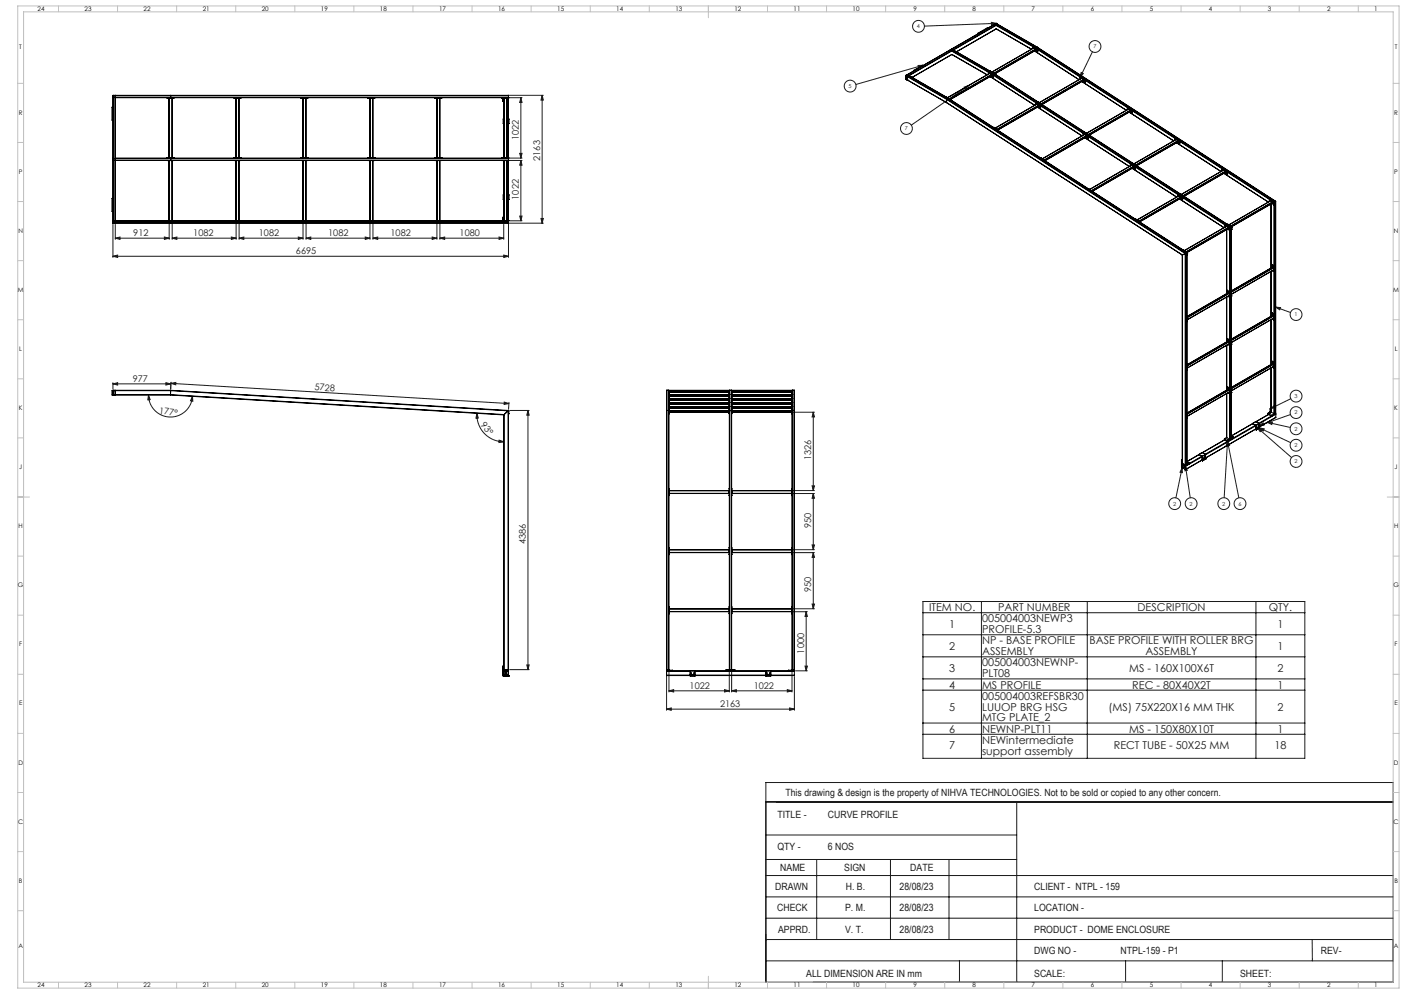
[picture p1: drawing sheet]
<svg xmlns="http://www.w3.org/2000/svg" width="1189mm" height="841mm" viewBox="0 0 1189 841" stroke-linecap="round" stroke-linejoin="round" font-family="sans-serif">
<path d="M648 678v153" fill="none" stroke="#000" stroke-width=".85"/>
<g fill="none" stroke="#191924" stroke-width=".85">
<path d="M839 19l4 1-4 1zM843 20l-61 2M777 55h4l-4 2zM781 55l-57 16M924 44l-10 21M816 74l4-2-3 3zM820 72l-49 34M915 61l2 1-3 3zM431 81h29M431 83h11M441 83l1 4h-2zM441 83v51"/>
<path d="M459 81l1 4h-2zM459 81v108M431 134h11M431 136h11M440 130h2l-1 4zM441 136l1 4h-2zM441 136v51M96 190v28M98 190v13M143 188v15M146 188v15M200 188v15"/>
<path d="M202 188v15M256 188v15M259 188v15M313 188v15M316 188v15M370 188v15M372 188v15M426 190v13M430 189v29M431 189h29M431 187h11M440 183h2l-1 4z"/>
<path d="M458 185h2l-1 4zM96 217l4-1v2zM96 217h334M98 202l4-1v2zM98 202h45M139 201l4 1-4 1zM146 202l4-1v2zM146 202h54M196 201l4 1-4 1zM202 202l4-1v2zM202 202h54M252 201l4 1-4 1z"/>
<path d="M259 202l4-1v2zM259 202h54M309 201l4 1-4 1zM316 202l4-1v2zM316 202h54M366 201l4 1-4 1zM372 202l4-1v2zM372 202h54M422 201l4 1-4 1zM426 216l4 1-4 1zM1080 260h4l-1 2zM1080 260l12 4"/>
<path d="M96 325l4-1v2zM96 324v5M96 325h48M126 334l1 4h-2zM126 334v1a19 19 0 0 0 18 18 19 19 0 0 0 19-18M140 324l4 1-4 1zM145 324h4v2zM145 324l286 17M145 323l-1 6v-5M163 335v4h-2zM1092 337l-17 9M404 350l1 4h-2z"/>
<path d="M404 350a23 23 0 0 0 22 24M427 340l4 1-4 1zM431 340l-1 6M431 347h17M447 347v220M447 347l1 4h-2zM671 349h18M688 349l1 4h-2zM688 349v66M1073 357h4l-1 2zM1073 357l19 5M1075 346l4-3v2z"/>
<path d="M1092 351l-26 9M422 372l4 2h-4zM1039 373l2 4h-2zM1039 374l1 4h-2zM1039 373l9 48M1039 374l-3 47M1064 362l4 2-2 1zM1064 362l29 25M1066 360l3-2 1 2zM1066 362l4 1-1 2zM1066 362l26 13M1000 396l1 4h-2z"/>
<path d="M1000 396l-5 25M1003 394l2 4h-2zM1003 394l4 27M671 415h18M671 418h18M687 411h2l-1 4zM688 418l1 4h-2zM688 418v47M671 465h18M671 468h18M687 461h2l-1 4zM688 468l1 4h-2z"/>
<path d="M688 468v47M671 515h18M671 518h12M682 518l1 4h-2zM682 518v50M687 511h2l-1 4zM781 509h323v133h-323zM781 518h323M831 509v133M920 509v133M1063 509v133M781 537h323"/>
<path d="M781 556h323M431 567h17M446 563h2l-1 4zM564 568v33M566 568v17M617 568v17M619 568v17M670 568v17M672 572v29M673 568h10M681 564h2l-1 4zM781 574h323"/>
<path d="M564 600l4-1v2zM564 600h108M566 584h4v1zM566 584h51M613 584h4l-4 1zM619 584h4v1zM619 584h51M666 584h4l-4 1zM668 599l4 1-4 1zM781 584h323M781 612h323M781 621h323"/>
<path d="M648 662h531v169h-531zM648 678h531M860 678v153M648 706h212M648 727h212M691 727v68M754 727v68M803 727v68M648 759h531M648 741h531M648 777h531M648 795h531"/>
<path d="M1110 795l1 18M648 813h531M812 813v18M953 813v18M1034 813v18"/>
<circle cx="777" cy="22" r="5"/>
<circle cx="927" cy="39" r="5"/>
<circle cx="719" cy="73" r="5"/>
<circle cx="767" cy="109" r="5"/>
<circle cx="1097" cy="266" r="5"/>
<circle cx="1097" cy="335" r="5"/>
<circle cx="1097" cy="349" r="5"/>
<circle cx="1097" cy="377" r="5"/>
<circle cx="1097" cy="363" r="5"/>
<circle cx="1097" cy="390" r="5"/>
<circle cx="994" cy="426" r="5"/>
<circle cx="1008" cy="426" r="5"/>
<circle cx="1036" cy="426" r="5"/>
<circle cx="1049" cy="426" r="5"/>
</g>
<g fill="none" stroke="#c0c0c0" stroke-width=".85">
<path d="M15 5h1169v831h-1169zM20 10h1159v821h-1159zM49 5v5M99 5v5M149 5v5M199 5v5M249 5v5M299 5v5M349 5v5M399 5v5M449 5v5M499 5v5"/>
<path d="M549 5v5M599 5v10M649 5v5M699 5v5M749 5v5M799 5v5M849 5v5M899 5v5M949 5v5M999 5v5M1049 5v5M1099 5v5"/>
<path d="M1149 5v5M15 71h5M1179 71h5M15 121h5M1179 121h5M15 171h5M1179 171h5M15 221h5M1179 221h5M15 271h5M1179 271h5M15 321h5"/>
<path d="M1179 321h5M15 371h5M1179 371h5M15 421h10M1174 421h10M15 471h5M1179 471h5M15 521h5M1179 521h5M15 571h5M1179 571h5M15 621h5"/>
<path d="M1179 621h5M15 671h5M1179 671h5M15 721h5M1179 721h5M15 771h5M1179 771h5M49 831v5M99 831v5M149 831v5M199 831v5M249 831v5"/>
<path d="M299 831v5M349 831v5M399 831v5M449 831v5M499 831v5M549 831v5M599 826v10M649 831v5M699 831v5M749 831v5M799 831v5M849 831v5"/>
<path d="M899 831v5M949 831v5M999 831v5M1049 831v5M1099 831v5M1149 831v5"/>
</g>
<g fill="#191924">
<path d="M427 340l4 1-4 1zM145 324h4v2z"/>
<path d="M140 324l4 1-4 1zM96 325l4-1v2zM668 599l4 1-4 1zM564 600l4-1v2zM139 201l4 1-4 1zM98 202l4-1v2zM426 216l4 1-4 1zM96 217l4-1v2z"/>
<path d="M566 584h4v1zM613 584h4l-4 1zM619 584h4v1zM666 584h4l-4 1zM372 202l4-1v2zM422 201l4 1-4 1z"/>
<path d="M146 202l4-1v2zM196 201l4 1-4 1z"/>
<path d="M202 202l4-1v2zM252 201l4 1-4 1zM259 202l4-1v2zM309 201l4 1-4 1zM316 202l4-1v2zM366 201l4 1-4 1z"/>
<path d="M688 349l1 4h-2zM687 411h2l-1 4z"/>
<path d="M446 563h2l-1 4zM447 347l1 4h-2z"/>
<path d="M688 418l1 4h-2zM687 461h2l-1 4zM688 468l1 4h-2zM687 511h2l-1 4zM682 518l1 4h-2zM681 564h2l-1 4zM459 81l1 4h-2zM458 185h2l-1 4zM441 83l1 4h-2zM440 130h2l-1 4zM441 136l1 4h-2zM440 183h2l-1 4z"/>
<path d="M404 350l1 4h-2zM422 372l4 2h-4z"/>
<path d="M126 334l1 4h-2zM163 335v4h-2z"/>
<path d="M777 55h4l-4 2zM816 74l4-2-3 3zM839 19l4 1-4 1zM915 61l2 1-3 3zM1080 260h4l-1 2zM1075 346l4-3v2zM1066 360l3-2 1 2zM1073 357h4l-1 2zM1066 362l4 1-1 2zM1064 362l4 2-2 1zM1039 373l2 4h-2zM1039 374l1 4h-2zM1003 394l2 4h-2zM1000 396l1 4h-2z"/>
</g>
<g fill="none" stroke="#000" stroke-width=".85">
<path d="M843 20h.1M843 20l34 20M843 20h-1M843 20l-76 44M843 20h1M828 28h.1M828 28v1M836 24h-1l-7 4M842 20v1M842 20l34 20M843 24l30 18M843 21l-36 21"/>
<path d="M843 22l31 17M843 24l-34 20M844 20v1M844 20l-76 45M874 40v1M874 40l204 131h1M874 40h.1M874 39v1M874 39l4 3M877 40h.1M877 40l203 130M877 40h-1"/>
<path d="M773 60h1M773 60h.1M781 55l-8 5M804 42l-36 21M804 42h.1M804 42l35 20M805 41h.1M805 41l35 20M805 41l-1 1M805 46l30 17M875 40h.1M875 40l-36 21"/>
<path d="M876 43l2 1M876 43v1M876 43l37 24-37-23M876 43h-1l1 1M876 43h.1M876 40v1M876 40l203 131M877 42l-35 21M877 42l-36 20M877 42h.1M877 43h.1M878 42h.1"/>
<path d="M878 44h.1M878 42v2M767 64v3M767 64l34 20M767 67h.1M767 64l1 1M767 64h.1M767 67l1 1M767 67l34 20M768 63l-1 1M768 63l34 20M768 65h.1"/>
<path d="M768 68h.1M768 65v3M768 63h.1M769 64l33 19M835 63l-30-17-33 19M836 61l-31-18-36 21M837 61h-1M837 61l204 132M837 61l-1 2M837 61h.1M838 62h.1M838 62l-36 21 1 1 36-21"/>
<path d="M838 65h1M838 60h.1M838 60v1M838 60l4 3M839 65h.1M839 65l-1-1 3 2M839 65l37 24M839 62h.1M839 62l202 131M839 64h.1M839 64l-35 20M839 63v1"/>
<path d="M839 63l-35 21M840 61l202 131M840 61l-1 1M840 64h.1M840 61h.1M840 64h1M841 64h-1M841 66h.1M841 64v2M841 64h.1M842 63h.1M914 65h.1"/>
<path d="M914 65v2M914 65l4 3M916 69l37 24-38-24M916 69l2 1M917 68h.1M917 68l-35 20M917 67l-36 21M917 67v1M918 68h.1M918 70h.1M918 68v2M96 81h.1"/>
<path d="M96 82h334v52h-334M96 82v52M96 91h-1v11h1M96 81v1M96 81h334M96 81v108M98 81v108M98 81h.1M141 83h.1M141 83h1M141 83h-43v51h43M142 83h288"/>
<path d="M142 83h.1M143 83v51M144 81v1M144 82h.1M146 83v51M147 83h.1M198 83h.1M200 83v51M202 83v51M204 83h.1M255 83h.1M256 83v51"/>
<path d="M257 83v51M259 83v51M260 83h1M260 83h.1M261 83h.1M311 83h.1M311 83h1M312 83h.1M313 83v51M315 83v51M316 83v51M317 83h.1"/>
<path d="M368 83h.1M370 83v51M372 83v51M374 83h.1M425 83h.1M425 85l1 1M425 83v2M425 83h1M425 85h1M426 83h.1M426 85h.1M426 83v2"/>
<path d="M426 85v1M426 83v51M427 83v51M429 83v51M430 83v51M430 85v1M430 81v108M430 83h1M430 83h.1M431 83h.1M801 82h.1M801 82l4 2"/>
<path d="M801 87h.1M801 87l200 129M801 84l202 131M801 84v3M801 84h.1M801 84l202 130M802 83h.1M802 83l203 131M802 83l-1 1M802 83l202 131M805 84h.1M805 84v1"/>
<path d="M877 87h.1M877 87l-1 2M878 88h.1M878 88l-36 21M878 91l38 24M878 86h.1M878 86l4 3M879 90l1 2M879 90l-35 20M879 90h.1M879 87l36-21zM879 89l-36 21"/>
<path d="M879 89v1M879 89l-35 21M880 90h.1M881 90h.1M881 90l-1 2M881 91v1M882 89h.1M954 91v2M954 91h.1M956 95l37 24M956 95l2 1M957 94l-35 20"/>
<path d="M957 94h.1M957 93l-36 21-1-1M957 93v1M957 93l-36 21M958 94h.1M958 96h.1M958 94v2M426 101v4M426 101h.1M426 105h.1M430 101h1M430 101v4"/>
<path d="M431 101h.1M431 101v4h-1M841 108h.1M841 108l4 2M845 110h.1M917 113l-1 1M917 113h.1M917 113l4 2M918 114l-36 20M918 114l1 1M918 117l38 24M918 112h.1"/>
<path d="M918 112l4 3M919 116l2 1M919 115h1M919 115l-36 20M919 113l36-21zM920 116h-1M920 116l-36 20M920 115v1M920 115l-36 21M921 115v1M921 115h.1M921 117h.1"/>
<path d="M921 116v1M921 116h.1M922 115h.1M994 117v2M994 117h.1M994 117l4 3M997 120l-35 20M997 120h.1M997 119l-36 21M997 119v1M998 120h.1M998 120v2"/>
<path d="M96 135h334v52M96 135v52M96 134v1M141 134h.1M141 136h.1M141 134h1M141 136h1M141 136h-43v51h332M142 136h288M142 134h288M142 134h.1M142 136h.1"/>
<path d="M143 136v51M144 134h.1M144 134v2M146 136v51M147 134h.1M147 136h.1M198 136h.1M198 134h.1M200 136v51M202 136v51M204 136h.1M204 134h.1"/>
<path d="M255 136h.1M255 134h.1M256 136v51M257 136v51M259 136v51M260 136h1M260 134h1M260 134h.1M260 136h.1M261 134h.1M261 136h.1M311 136h.1"/>
<path d="M311 134h.1M311 136h1M311 134h1M312 134h.1M312 136h.1M313 136v51M315 136v51M316 136v51M317 136h.1M317 134h.1M368 136h.1M368 134h.1"/>
<path d="M370 136v51M372 136v51M374 136h.1M374 134h.1M425 134h.1M425 136h.1M426 138h.1M426 136v51M426 131h.1M427 136v51M429 136v51M430 136v51"/>
<path d="M430 131h.1M430 136h.1M430 138h.1M430 134h1M430 134h.1M431 134h.1M881 134h.1M885 136h.1M957 139h.1M957 139v1M957 139l4 2M958 140l-36 20"/>
<path d="M958 138h.1M958 138l4 2M960 139l35-21-35 21M996 121l37 24M996 120l2 2M998 122h.1M921 160h.1M958 142l38 25M959 142l2 1M960 142l-36 20M960 141h.1M960 141l-36 20"/>
<path d="M960 142h.1M961 141v1M961 141h.1M961 143h.1M961 142v1M961 142h.1M962 140v1M962 140h.1M1034 143h.1M1034 143v2M1034 143l4 3M1036 144l1 1"/>
<path d="M1036 147l37 24M1036 146l2 1M1037 145h.1M1037 145l-36 21M1037 146h.1M1037 146l-35 20M1037 145v1M1038 146h.1M1038 146v1M1038 147h.1M1038 147v1M96 168h-1v11h1"/>
<path d="M426 165v4M426 165h.1M426 169h.1M430 165h1v4h-1M430 165v4M925 162h.1M997 165h.1M997 165v1M997 165l4 2M998 166h.1M998 166l-36 20M998 168l38 25"/>
<path d="M998 164h.1M999 168l2 1M1000 165l36-21zM1000 167l-36 20-2-1M1000 167h.1M1000 167l-36 20M1000 168h.1M1001 167v1M1001 167h.1M1001 169h.1M1001 168v1M1001 168h.1"/>
<path d="M1002 166h.1M1074 169h.1M1074 169v2M1074 169l4 2M1076 173v54M1077 171l-36 20M1077 171v1M1077 171l-36 21M1078 173v177M1078 171l1 1M1078 171h.1M1078 173h.1"/>
<path d="M1079 171v1M1079 173v177M1079 172l-1 1-2-1M1079 170v179M1079 170v1M1080 170h-1M1080 170l-1 179M96 189h.1M96 187v2M96 189h334M98 189h.1M141 187h.1"/>
<path d="M141 187h1M142 187h5M144 187v2M144 189h.1M147 187h.1M198 187h.1M198 187h6M204 187h.1M255 187h.1M255 187h5M260 187h.1M311 187h.1"/>
<path d="M311 187h1M312 187h5M317 187h.1M368 187h.1M368 187h6M374 187h.1M425 187h.1M425 187h5M425 184v3M425 184h1M426 187h.1M426 184v3"/>
<path d="M426 184h-1M426 184h.1M430 184h.1M430 187h-334M430 189h-334M430 187h.1M961 185h.1M964 188l36-21zM965 188h.1M1037 191v1M1037 191h.1M1037 191l4 2"/>
<path d="M1038 194v54M1038 190h.1M1038 190l4 2M1039 194l2 1M1040 193l-35 21M1040 193h.1M1040 190l36-20zM1040 193l-36 20M1040 194h.1M1041 195v177M1041 193h.1M1041 193v2"/>
<path d="M1041 195h.1M1042 192h.1M1042 192l-1 1M1042 192l35-20zM1042 194h.1M1042 192v179M1042 192v1M1042 192l1 1M1042 193v1M1043 193h-1M1043 193l-1 1M1001 216v176"/>
<path d="M1001 216h.1M1001 211h.1M1002 212l36-21-36 21M1003 215v178M1003 215l-2 1M1003 214v1M1003 214v179M1004 214h-1M1004 214v179M1004 214h.1M1004 216h1M1004 214h1"/>
<path d="M1005 214h.1M1005 216h.1M1005 214v2M1076 230v38M1076 224v2M1076 224h.1M1076 224l2 1M1077 225h.1M1077 226h.1M1077 226l-35 20M1077 226h1M1078 225h.1"/>
<path d="M1078 226l-36 21M1078 228l-36 21M1078 225v5l-1-1M1078 228h.1M1078 230h.1M1038 251v38M1039 246h.1M1039 246v2M1039 246h1M1039 251h1M1040 248l-35 20M1040 248h.1"/>
<path d="M1040 246v1M1040 248l-35 21M1040 246h.1M1040 251h.1M1041 247h-1M1041 251h-1M1042 246h.1M1042 250h.1M1004 267l1 1M1004 268h1M1005 272h.1M1005 271l35-21z"/>
<path d="M1005 272h-1M1076 270v38M1076 265l2 1M1076 265v2M1076 265h.1M1077 270h1M1077 267h.1M1077 267l-35 20M1077 267h1M1078 267l-36 21M1078 266h.1M1078 269h.1"/>
<path d="M1078 270v1M1078 269l-36 21M1078 266v4M1078 271h.1M1038 292v38M1039 286h.1M1039 287v2M1039 287h1M1039 286v1M1039 292h1M1040 288l-35 21M1040 288h.1"/>
<path d="M1040 288v1M1040 287v1M1040 289l-35 21M1040 289l-35 20M1040 287h.1M1040 292h.1M1041 288h-1M1041 292h-1M1042 287h.1M1042 291h.1M1004 308h.1M1005 313h.1"/>
<path d="M1005 311l35-20zM1005 308h-1M1005 313h-1M1076 311v38M1076 306v2M1076 306h.1M1076 306h2M1077 311h1M1077 308l-35 20M1077 308h1M1078 306v1M1078 308l-36 21"/>
<path d="M1078 306h.1M1078 310h.1M1078 310l-36 21M1078 311h.1M1078 307v4M96 334h.1M96 330v4M96 334h48M96 330h.1M96 334h1M98 330h.1M97 330v4"/>
<path d="M98 334h-1M144 334h.1M144 334l283 17M144 334l282 17M144 331l-49-1v4h49M144 331l286 17M144 331v3M144 330v1M144 330h-48M144 330l286 17M564 330h108M564 331v-1v237"/>
<path d="M564 330h.1M564 331v237M566 331v-1v237M566 334h51zM566 330v237M566 336h.1M566 334h.1M566 337l51 1zM566 340h.1M566 337h.1M566 331h51zM566 333h.1"/>
<path d="M566 330h.1M566 334h51M566 334v2M566 337v3M566 330v3M566 338h51M566 337h51M566 335h51M566 332h51M617 336v1M617 334h.1M617 340h.1"/>
<path d="M617 337h.1M617 333h.1M617 330h.1M617 330v18M617 336h.1M617 331l1-1v237M617 330h-51M619 331v-1v237M619 330h.1M619 330h51M619 334h51M619 337h.1"/>
<path d="M619 333h.1M619 340h.1M619 330v18M619 336h.1M619 336v1M619 334h.1M619 338h51M619 337h51M619 335h51M619 332h51M670 330v3M670 333h.1"/>
<path d="M670 330h.1M670 337v3M670 340h.1M670 337h.1M670 334v2M670 336v1M670 334h.1M670 336h.1M670 331l1-1v237M670 331h-51h51M670 337h-51l51 1M670 334h-51h51"/>
<path d="M670 330v18M672 330h.1M672 331v-1v237M672 331v237M1038 333v37M1039 327h.1M1039 327v3M1039 327l1 1M1039 332l1 1M1040 329h.1M1040 329l-35 20M1040 329v1"/>
<path d="M1040 328h.1M1040 330l-35 21M1040 330l-35 20M1040 332l-35 20M1040 332h.1M1040 333h.1M1041 328h-1M1041 333h-1M1042 327v1M1042 332h.1M1042 328h.1M426 351v216"/>
<path d="M427 351h-1M427 351v216M430 348v219M430 348l-3 3M430 347v1M430 348v2M430 350h.1M430 347v225M564 348h2M566 344l51 1zM566 341h51zM566 343h.1"/>
<path d="M566 341h.1M566 348h51M566 350h.1M566 347h.1M566 344h.1M566 344h51M566 341h51M566 347h51M566 341v2M566 347v3M566 344v3M566 342h51"/>
<path d="M566 345h51M566 349h51M617 347h.1M617 344h.1M617 343h.1M617 341h.1M617 348h.1M617 350h.1M617 348v2M617 348h2M617 350v217M619 348h.1"/>
<path d="M619 350h.1M619 348h51M619 347h.1M619 344h51M619 343h.1M619 341h51M619 347h51M619 348v2M619 350v217M619 344h.1M619 341h.1M619 342h51"/>
<path d="M619 345h51M619 349h51M670 347v3M670 350h.1M670 347h.1M670 344v3M670 344h.1M670 341v2M670 343h.1M670 341h.1M670 350v217M670 348h2"/>
<path d="M670 348h.1M670 344h-51l51 1M670 341h-51h51M670 348v2M1004 349h.1M1005 354h.1M1005 349h-1M1005 354h-1M1060 358h.1M1060 358l3 2M1063 360h.1M1063 357h.1"/>
<path d="M1063 357l2 1M1065 358h1M1065 358l-2 2M1066 358l-3 2M1066 358v4M1073 350h.1M1073 350v1M1073 350h1M1074 351h.1M1073 350l1 1M1073 351l-13 7M1074 350h-1"/>
<path d="M1074 350l2 2M1074 351l2 1M1074 351l-11 6M1075 349l-2 1M1075 348v1M1075 346h.1M1075 348h.1M1075 346v2M1076 346h-1M1076 345l-1 1M1076 349l-3 1M1076 349l2 1"/>
<path d="M1076 349l-2 1M1076 352l-11 6M1076 352h.1M1078 350h1M1079 350h.1M1079 349v1M1079 350l-3 2M1080 350h-1M1080 350h.1M1080 353h.1M1080 350v3M1080 353l-14 8"/>
<path d="M1080 350l-14 9M1036 371v1M1036 372l-18 11 2 1 19-10M1036 372l-18 11M1036 372l2 2M1038 370h.1M1038 370l-2 1 2 2M1038 370l3 2M1038 374h1M1038 373h1M1038 373v1M1039 373v1"/>
<path d="M1041 372h.1M1042 371l-1 1M1042 371h.1M1042 369l2 1-5 3M1042 369l18-11zM1044 370l-5 3-3-1M1044 371l-5 3M1044 370h.1M1044 371h.1M1044 371l19-11-43 25M1044 370v1M1062 363l1 1"/>
<path d="M1063 363l-43 25M1063 363v1M1063 360v3M1063 364h.1M1064 362h.1M1064 362l1-1v1l-1 1zM1064 362h1M1066 362h.1M1066 362l-3 1M1066 362l-3 2M1000 396h.1M1000 389h.1"/>
<path d="M1000 395v1M1000 389v6M1000 389v7M1000 392h.1M1000 392h1M1000 396h1M1000 392v4M1001 393h.1M1000 392l1 1M1001 396h.1M1001 392h.1M1001 393v3"/>
<path d="M1001 389h-1M1001 392h-1M1001 393h-1M1001 392l2 2M1001 393l2 1M1001 392l2 1M1003 397h.1M1003 394v1M1003 394h.1M1003 394l-2 2M1003 393h.1M1003 394v3"/>
<path d="M1003 395l-2 1M1003 397l14-8-14 8M1003 395v2M1003 394l14-8-14 9M1004 393h-1M1007 392h.1M1007 392l-4 2M1015 385h.1M1015 385l-11 5 3 2M1015 385l2 1M1017 389l1 1M1017 389v1"/>
<path d="M1017 386h.1M1017 386v4M1017 383h.1M1017 383l-2 2M1017 383l3 1M1018 390h.1M1018 388h1l-1 1zM1019 388h-1h1M1019 388h.1M1019 386h.1M1020 384v1M1020 384l-3 2"/>
<path d="M1020 388h.1M1020 385l-3 1M1020 388l-3 2M1020 385v3M1020 388l-2 2M566 419h.1M566 414h.1M566 414v5M566 415h51M566 417h51M566 418h51M617 419h.1"/>
<path d="M617 413v1M617 414h.1M617 413h.1M619 419h.1M619 414h.1M619 413h.1M619 413v1M619 415h51M619 417h51M619 418h51M670 419h.1M670 414v5"/>
<path d="M670 414h.1M670 413v1M566 469h.1M566 464h.1M566 464v5M566 465h51M566 467h51M566 468h51M617 469h.1M617 463v1M617 464h.1M617 463h.1"/>
<path d="M619 469h.1M619 464h.1M619 463h.1M619 463v1M619 465h51M619 467h51M619 468h51M670 469h.1M670 464v5M670 464h.1M670 463v1M566 519h.1"/>
<path d="M566 514h.1M566 514v5M566 515h51M566 517h51M566 518h51M617 519h.1M617 513v1M617 514h.1M617 513h.1M619 519h.1M619 514h.1M619 513h.1"/>
<path d="M619 513v1M619 515h51M619 517h51M619 518h51M670 519h.1M670 514v5M670 514h.1M670 513v1M425 564h1M425 571l1 1M425 571h1M425 564v7"/>
<path d="M426 564v8M426 572h.1M426 567h.1M426 572h2M426 571v1M426 568h.1M426 568h1M426 567h1M426 571l1 1-1-1 1-3h3v3l-1 1 1-1M426 567v4M427 567h3M427 567v1"/>
<path d="M427 568h3M427 568h-1M427 567h.1M428 571h.1M428 569h.1M428 570h.1M428 569v1M428 569h1M428 570h1M428 572h.1M429 570h.1M429 569h.1"/>
<path d="M429 572h.1M429 569v1M429 572h2M429 571h.1M429 571v-3h-1v4M429 571v1M430 567h.1M430 568h.1M430 567v1M431 572h.1M564 567h.1M564 568h.1"/>
<path d="M564 571l20 1M564 568h20M564 568v3M564 571h20M564 567h5M564 568h5M564 567v1M564 567h2M565 567h.1M566 567h.1M569 568h.1M569 567v1"/>
<path d="M569 568h45M584 572h.1M584 568h.1M584 568v4M584 572h4M585 571h2v1h-2zM586 571h.1M586 571h1M586 571v1M586 572h.1M586 572h1M587 571h.1"/>
<path d="M588 572h.1M588 568v4M588 568h.1M588 572h60M588 568h60M588 571h60M614 567h1zM614 568h1M615 567h-1v1M615 567h6M615 568h6M615 567v1"/>
<path d="M621 568h1M621 567h1zM621 567h1v1M621 567v1M622 568h45M648 572h.1M648 568h.1M648 568v4M648 572h4M649 571h2v1h-2zM650 571h.1M650 571h1"/>
<path d="M650 572h.1M650 571v1M650 572h1M651 572h.1M651 571v1M651 571h.1M652 572h.1M652 568v4M652 568h.1M652 568h20M652 571h20M667 568h.1"/>
<path d="M667 567v1M667 567h5M667 568h5M670 567h1M671 567h1M672 567h.1M672 568h.1M672 567v1M672 571l-20 1M672 568v3"/>
<circle cx="917" cy="69" r=".1"/>
<circle cx="920" cy="116" r=".1"/>
<circle cx="998" cy="120" r=".1"/>
<circle cx="1078" cy="172" r=".1"/>
<circle cx="1040" cy="247" r=".1"/>
<circle cx="1077" cy="266" r=".1"/>
<circle cx="1040" cy="288" r=".1"/>
<circle cx="1077" cy="307" r=".1"/>
<circle cx="1075" cy="350" r=".2"/>
<circle cx="1076" cy="351" r=".2"/>
<circle cx="1037" cy="371" r=".2"/>
<circle cx="1039" cy="372" r=".2"/>
<circle cx="1043" cy="370" r=".2"/>
<circle cx="1063" cy="361" r=".2"/>
<circle cx="1065" cy="360" r=".2"/>
<circle cx="1006" cy="392" r=".2"/>
<circle cx="1018" cy="387" r=".2"/>
<circle cx="585" cy="570" r=".2"/>
<circle cx="587" cy="570" r=".2"/>
<circle cx="649" cy="570" r=".2"/>
<circle cx="651" cy="570" r=".2"/>
</g>
<g font-size="9.2" fill="#191924">
<text x="786" y="517">ITEM NO.</text>
<text x="845" y="517">PART NUMBER</text>
<text x="963" y="517">DESCRIPTION</text>
<text x="1074" y="517">QTY.</text>
<text x="831" y="527">005004003NEWP3</text>
<text x="803" y="531">1</text>
<text x="1081" y="531">1</text>
<text x="831" y="536">PROFILE-5.3</text>
<text x="831" y="545">NP - BASE PROFILE</text>
<text x="922" y="545">BASE PROFILE WITH ROLLER BRG</text>
<text x="803" y="550">2</text>
<text x="1081" y="550">1</text>
<text x="831" y="554">ASSEMBLY</text>
<text x="969" y="554">ASSEMBLY</text>
<text x="831" y="564">005004003NEWNP-</text>
<text x="803" y="568">3</text>
<text x="956" y="568">MS - 160X100X6T</text>
<text x="1081" y="568">2</text>
<text x="831" y="573">PLT08</text>
<text x="803" y="583">4</text>
<text x="831" y="583">MS PROFILE</text>
<text x="958" y="583">REC - 80X40X2T</text>
<text x="1081" y="583">1</text>
<text x="831" y="592">005004003REFSBR30</text>
<text x="803" y="601">5</text>
<text x="831" y="601">LUUOP BRG HSG</text>
<text x="938" y="601">(MS) 75X220X16 MM THK</text>
<text x="1081" y="601">2</text>
<text x="831" y="610">MTG PLATE_2</text>
<text x="803" y="620">6</text>
<text x="831" y="620">NEWNP-PLT11</text>
<text x="956" y="620">MS - 150X80X10T</text>
<text x="1081" y="620">1</text>
<text x="831" y="629">NEWintermediate</text>
<text x="803" y="634">7</text>
<text x="943" y="634">RECT TUBE - 50X25 MM</text>
<text x="1078" y="634">18</text>
<text x="831" y="639">support assembly</text>
</g>
<g font-size="8.5" fill="#191924">
<text x="665" y="674">This drawing &amp; design is the property of NIHVA TECHNOLOGIES. Not to be sold or copied to any other concern.</text>
<text x="658" y="692">TITLE -</text>
<text x="701" y="692">CURVE PROFILE</text>
<text x="658" y="719">QTY -</text>
<text x="701" y="719">6 NOS</text>
<text x="660" y="737">NAME</text>
<text x="714" y="737">SIGN</text>
<text x="770" y="737">DATE</text>
<text x="656" y="753">DRAWN</text>
<text x="716" y="753">H. B.</text>
<text x="761" y="753">28/08/23</text>
<text x="875" y="753">CLIENT - NTPL - 159</text>
<text x="658" y="771">CHECK</text>
<text x="715" y="771">P. M.</text>
<text x="761" y="771">28/08/23</text>
<text x="875" y="771">LOCATION -</text>
<text x="659" y="789">APPRD.</text>
<text x="715" y="789">V. T.</text>
<text x="761" y="789">28/08/23</text>
<text x="875" y="789">PRODUCT - DOME ENCLOSURE</text>
<text x="875" y="807">DWG NO -</text>
<text x="948" y="807">NTPL-159 - P1</text>
<text x="1118" y="807">REV-</text>
<text x="682" y="826">ALL DIMENSION ARE IN mm</text>
<text x="875" y="826">SCALE:</text>
<text x="1049" y="826">SHEET:</text>
</g>
<g font-size="7.8" fill="#191924">
<text x="439" y="119" transform="rotate(-90 439 119)">1022</text>
<text x="457" y="136" transform="rotate(-90 457 136)">2163</text>
<text x="439" y="169" transform="rotate(-90 439 169)">1022</text>
<text x="113" y="200">912</text>
<text x="164" y="200">1082</text>
<text x="219" y="200">1082</text>
<text x="278" y="200">1082</text>
<text x="331" y="200">1082</text>
<text x="389" y="200">1080</text>
<text x="250" y="215">6695</text>
<text x="112" y="323">977</text>
<text x="266" y="330" transform="rotate(3 266 330)">5728</text>
<text x="134" y="350" transform="rotate(7 134 350)">177°</text>
<text x="406" y="360" transform="rotate(51 406 360)">93°</text>
<text x="687" y="390" transform="rotate(-90 687 390)">1326</text>
<text x="687" y="447" transform="rotate(-90 687 447)">950</text>
<text x="445" y="460" transform="rotate(-90 445 460)">4386</text>
<text x="687" y="501" transform="rotate(-90 687 501)">950</text>
<text x="681" y="553" transform="rotate(-90 681 553)">1000</text>
<text x="584" y="583">1022</text>
<text x="638" y="583">1022</text>
<text x="609" y="598">2163</text>
</g>
<g font-size="5.3">
<text x="32" y="9">24</text>
<text x="72" y="9">23</text>
<text x="122" y="9">22</text>
<text x="172" y="9">21</text>
<text x="222" y="9">20</text>
<text x="272" y="9">19</text>
<text x="322" y="9">18</text>
<text x="372" y="9">17</text>
<text x="422" y="9">16</text>
<text x="472" y="9">15</text>
<text x="522" y="9">14</text>
<text x="572" y="9">13</text>
<text x="622" y="9">12</text>
<text x="672" y="9">11</text>
<text x="722" y="9">10</text>
<text x="773" y="9">9</text>
<text x="823" y="9">8</text>
<text x="873" y="9">7</text>
<text x="923" y="9">6</text>
<text x="973" y="9">5</text>
<text x="1023" y="9">4</text>
<text x="1073" y="9">3</text>
<text x="1123" y="9">2</text>
<text x="1163" y="9">1</text>
<text x="16" y="42">T</text>
<text x="1180" y="42">T</text>
<text x="16" y="97">R</text>
<text x="1180" y="97">R</text>
<text x="16" y="147">P</text>
<text x="1180" y="147">P</text>
<text x="16" y="197">N</text>
<text x="1180" y="197">N</text>
<text x="15" y="247">M</text>
<text x="1179" y="247">M</text>
<text x="16" y="297">L</text>
<text x="1180" y="297">L</text>
<text x="16" y="347">K</text>
<text x="1180" y="347">K</text>
<text x="16" y="397">J</text>
<text x="1180" y="397">J</text>
<text x="16" y="447">H</text>
<text x="1180" y="447">H</text>
<text x="15" y="497">G</text>
<text x="1179" y="497">G</text>
<text x="16" y="547">F</text>
<text x="1180" y="547">F</text>
<text x="16" y="597">E</text>
<text x="1180" y="597">E</text>
<text x="16" y="647">D</text>
<text x="1180" y="647">D</text>
<text x="15" y="697">C</text>
<text x="1179" y="697">C</text>
<text x="16" y="747">B</text>
<text x="1180" y="747">B</text>
<text x="16" y="802">A</text>
<text x="1180" y="802">A</text>
<text x="32" y="835">24</text>
<text x="72" y="835">23</text>
<text x="122" y="835">22</text>
<text x="172" y="835">21</text>
<text x="222" y="835">20</text>
<text x="272" y="835">19</text>
<text x="322" y="835">18</text>
<text x="372" y="835">17</text>
<text x="422" y="835">16</text>
<text x="472" y="835">15</text>
<text x="522" y="835">14</text>
<text x="572" y="835">13</text>
<text x="622" y="835">12</text>
<text x="672" y="835">11</text>
<text x="722" y="835">10</text>
<text x="773" y="835">9</text>
<text x="823" y="835">8</text>
<text x="873" y="835">7</text>
<text x="923" y="835">6</text>
<text x="973" y="835">5</text>
<text x="1023" y="835">4</text>
<text x="1073" y="835">3</text>
<text x="1123" y="835">2</text>
<text x="1163" y="835">1</text>
</g>
<g font-size="4.7" fill="#191924">
<text x="776" y="24">4</text>
<text x="925" y="41">7</text>
<text x="718" y="74">5</text>
<text x="766" y="110">7</text>
<text x="1096" y="268">1</text>
<text x="1096" y="337">3</text>
<text x="1096" y="351">2</text>
<text x="1096" y="364">2</text>
<text x="1096" y="378">2</text>
<text x="1096" y="392">2</text>
<text x="993" y="428">2</text>
<text x="1007" y="428">2</text>
<text x="1034" y="428">2</text>
<text x="1048" y="428">6</text>
</g>
</svg>
